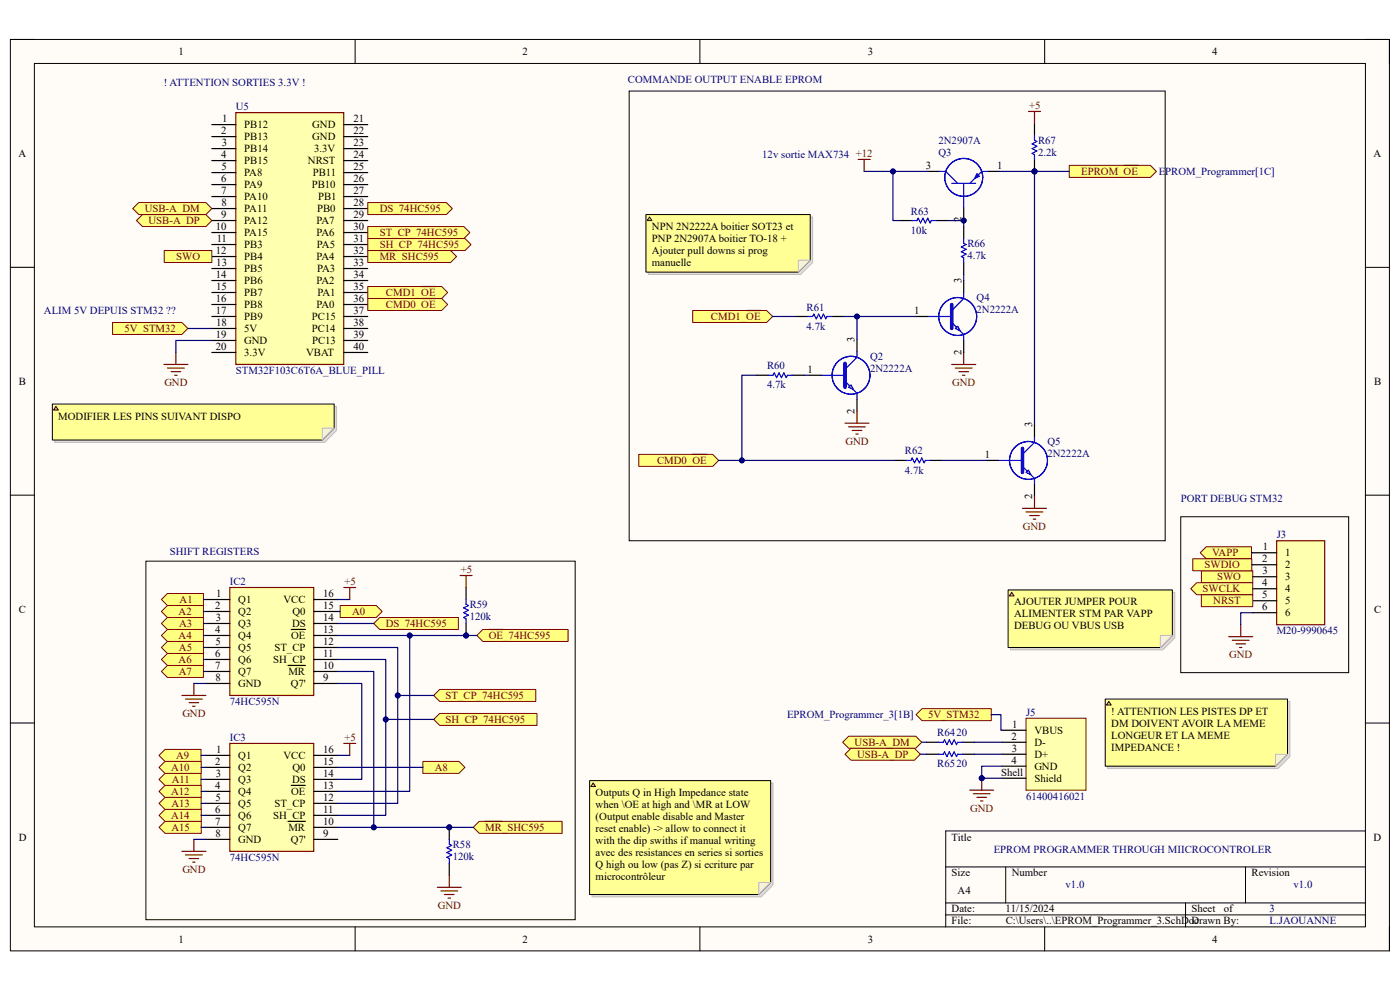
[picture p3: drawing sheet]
<svg xmlns="http://www.w3.org/2000/svg" width="297mm" height="210mm" viewBox="0 0 297 210" stroke-linecap="round" stroke-linejoin="round" font-family="sans-serif">
<path d="M2.2 8.4h292.6v193.3h-292.6z" fill-rule="evenodd" fill="#fffcf8"/>
<path d="M2.2 8.4h292.6v193.3h-292.6z" fill="none" stroke="#000" stroke-width=".21"/>
<path d="M7.3 13.5h282.4v183.1h-282.4z" fill-rule="evenodd" fill="#fffcf8"/>
<g fill="none" stroke="#000" stroke-width=".21">
<path d="M2.2 8.4h5.1M7.3 13.5h282.4v183.1h-282.4zM75.3 8.4v5.1M148.5 8.4v5.1M221.6 8.4v5.1M289.7 8.4h5.1v5.1M2.2 56.7h5.1M289.7 56.7h5.1M2.2 105h5.1M289.7 105.1h5.1M2.2 153.4h5.1M289.7 153.4h5.1"/>
<path d="M289.7 176.3h-89.1v20.3M75.3 196.6v5.1M148.5 196.6v5.1M200.6 183.9h89.1M200.6 191.5h89.1M200.6 194.1h89.1M213.4 183.9v7.6M221.6 196.6v5.1M251.5 191.5v5.1M264.2 183.9v7.6M294.8 196.6v5.1"/>
</g>
<path d="M50 23.9h22.9v53.4h-22.9z" fill-rule="evenodd" fill="#ffffb0"/>
<path d="M50 23.9h22.9v53.4h-22.9zM34.8 77.3h5.1M35.5 78.1h3.6M36.3 78.8h2M37.1 79.6h.5M37.3 74.8v2.5" fill="none" stroke="#800000" stroke-width=".25"/>
<g fill="none" stroke="#000" stroke-width=".25">
<path d="M44.9 26.4h5.1M44.9 29h5.1M44.9 31.5h5.1M44.9 34.1h5.1M44.9 36.6h5.1M44.9 39.2h5.1M72.9 26.4h5.1M72.9 29h5.1M72.9 31.5h5.1M72.9 34.1h5.1M72.9 36.6h5.1M72.9 39.2h5.1"/>
<path d="M44.9 41.7h5.1M44.9 44.2h5.1M44.9 46.8h5.1M44.9 49.3h5.1M44.9 51.9h5.1M44.9 54.4h5.1M44.9 57h5.1M44.9 59.5h5.1M72.9 41.7h5.1M72.9 44.2h5.1M72.9 46.8h5.1M72.9 49.3h5.1"/>
<path d="M72.9 51.9h5.1M72.9 54.4h5.1M72.9 57h5.1M72.9 59.5h5.1M44.9 62.1h5.1M44.9 64.6h5.1M44.9 67.1h5.1M44.9 69.7h5.1M44.9 72.2h5.1M44.9 74.8h5.1M72.9 62.1h5.1M72.9 64.6h5.1"/>
<path d="M72.9 67.1h5.1M72.9 69.7h5.1M72.9 72.2h5.1M72.9 74.8h5.1"/>
</g>
<path d="M254.6 117.3l1.3-1.3h9.6v2.5h-9.6z" fill-rule="evenodd" fill="#ffff80"/>
<path d="M254.6 117.3l1.3-1.3h9.6v2.5h-9.6z" fill="none" stroke="#800000" stroke-width=".21"/>
<path d="M254.9 121.1h10.9v2.5h-10.9z" fill-rule="evenodd" fill="#ffff80"/>
<path d="M254.9 121.1h10.9v2.5h-10.9z" fill="none" stroke="#800000" stroke-width=".21"/>
<path d="M253.9 123.6h11.9v2.6h-11.9l-1.3-1.3z" fill-rule="evenodd" fill="#ffff80"/>
<path d="M253.9 123.6h11.9v2.6h-11.9l-1.3-1.3z" fill="none" stroke="#800000" stroke-width=".21"/>
<path d="M260.7 135.1h5.1M261.4 135.8h3.6M262.2 136.6h2M263 137.4h.5M263.2 132.5v2.6" fill="none" stroke="#800000" stroke-width=".25"/>
<path d="M270.8 114.7h10.2v17.8h-10.2z" fill-rule="evenodd" fill="#ffffb0"/>
<path d="M270.8 114.7h10.2v17.8h-10.2z" fill="none" stroke="#800000" stroke-width=".25"/>
<path d="M265.8 117.3h5M265.8 119.8h5M265.8 122.3h5M265.8 124.9h5M265.8 127.4h5M265.8 130h5" fill="none" stroke="#000" stroke-width=".25"/>
<path d="M253 118.5h12.6v2.6h-12.6z" fill-rule="evenodd" fill="#ffff80"/>
<path d="M253 118.5h12.6v2.6h-12.6z" fill="none" stroke="#800000" stroke-width=".21"/>
<path d="M34.8 53.1h10.1v2.6h-10.1z" fill-rule="evenodd" fill="#ffff80"/>
<path d="M34.8 53.1h10.1v2.6h-10.1z" fill="none" stroke="#800000" stroke-width=".21"/>
<path d="M250.5 109.6h35.6v33.1h-35.6z" fill="none" stroke="#000" stroke-width=".21"/>
<path d="M48.8 124.6h17.8v22.9h-17.8z" fill-rule="evenodd" fill="#ffffb0"/>
<path d="M48.8 124.6h17.8v22.9h-17.8z" fill="none" stroke="#800000" stroke-width=".25"/>
<g fill="none" stroke="#000" stroke-width=".25">
<path d="M43.7 127.2h5.1M43.7 129.7h5.1M43.7 132.3h5.1M43.7 134.8h5.1M43.7 137.4h5.1M43.7 139.9h5.1M61.8 133.5h3M66.6 127.2h5.1M66.6 129.7h5.1M66.6 132.3h5.1M66.6 134.8h5.1M66.6 137.4h5.1"/>
<path d="M66.6 139.9h5.1M43.7 142.4h5.1M43.7 145h5.1M61.2 141.2h3.6M66.6 142.4h5.1M66.6 145h5.1"/>
</g>
<path d="M48.8 157.7h17.8v22.9h-17.8z" fill-rule="evenodd" fill="#ffffb0"/>
<path d="M48.8 157.7h17.8v22.9h-17.8z" fill="none" stroke="#800000" stroke-width=".25"/>
<g fill="none" stroke="#000" stroke-width=".25">
<path d="M43.7 160.2h5.1M43.7 162.8h5.1M43.7 165.3h5.1M43.7 167.9h5.1M43.7 170.4h5.1M43.7 173h5.1M43.7 175.5h5.1M43.7 178.1h5.1M61.2 174.2h3.6M61.8 166.6h3M66.6 160.2h5.1M66.6 162.8h5.1"/>
<path d="M66.6 165.3h5.1M66.6 167.9h5.1M66.6 170.4h5.1M66.6 173h5.1M66.6 175.5h5.1M66.6 178.1h5.1"/>
</g>
<path d="M254.9 126.2h10.9v2.5h-10.9z" fill-rule="evenodd" fill="#ffff80"/>
<path d="M254.9 126.2h10.9v2.5h-10.9z" fill="none" stroke="#800000" stroke-width=".21"/>
<g fill="none" stroke="#800000" stroke-width=".25">
<path d="M72.9 124.6h2.6M74.2 124.6v2.6M38.6 147.5h5.1M39.3 148.3h3.6M40.1 149.1h2M40.9 149.8h.5M41.1 145v2.5M72.9 157.7h2.6M74.2 157.7v2.5M41.1 178.1v2.5M38.6 180.6h5.1M39.3 181.4h3.6"/>
<path d="M40.1 182.1h2M40.9 182.9h.5"/>
</g>
<path d="M79.3 132.3l1.3-1.3h16.6v2.5h-16.6z" fill-rule="evenodd" fill="#ffff80"/>
<path d="M79.3 132.3l1.3-1.3h16.6v2.5h-16.6z" fill="none" stroke="#800000" stroke-width=".21"/>
<path d="M93.3 146.3h20.4v2.5h-20.4l-1.3-1.3z" fill-rule="evenodd" fill="#ffff80"/>
<path d="M93.3 146.3h20.4v2.5h-20.4l-1.3-1.3z" fill="none" stroke="#800000" stroke-width=".21"/>
<path d="M92 152.6l1.3-1.3h20.6v2.6h-20.6z" fill-rule="evenodd" fill="#ffff80"/>
<path d="M92 152.6l1.3-1.3h20.6v2.6h-20.6z" fill="none" stroke="#800000" stroke-width=".21"/>
<path d="M100.4 175.5l1.3-1.3h17.6v2.6h-17.6z" fill-rule="evenodd" fill="#ffff80"/>
<path d="M100.4 175.5l1.3-1.3h17.6v2.6h-17.6z" fill="none" stroke="#800000" stroke-width=".21"/>
<path d="M102.9 174.2h3.6" fill="none" stroke="#800000" stroke-width=".25"/>
<path d="M78 43h16.7l1.3 1.2-1.3 1.3h-16.7z" fill-rule="evenodd" fill="#ffff80"/>
<path d="M78 43h16.7l1.3 1.2-1.3 1.3h-16.7z" fill="none" stroke="#800000" stroke-width=".21"/>
<path d="M78 48.1h20.4l1.3 1.2-1.3 1.3h-20.4z" fill-rule="evenodd" fill="#ffff80"/>
<path d="M78 48.1h20.4l1.3 1.2-1.3 1.3h-20.4z" fill="none" stroke="#800000" stroke-width=".21"/>
<path d="M78 50.6h20.7l1.2 1.3-1.2 1.2h-20.7z" fill-rule="evenodd" fill="#ffff80"/>
<path d="M78 50.6h20.7l1.2 1.3-1.2 1.2h-20.7z" fill="none" stroke="#800000" stroke-width=".21"/>
<path d="M78 53.1h17.6l1.3 1.3-1.3 1.3h-17.6z" fill-rule="evenodd" fill="#ffff80"/>
<path d="M78 53.1h17.6l1.3 1.3-1.3 1.3h-17.6z" fill="none" stroke="#800000" stroke-width=".21"/>
<path d="M80.6 53.1h3.5" fill="none" stroke="#800000" stroke-width=".25"/>
<path d="M217.7 152.4h12.7v15.2h-12.7z" fill-rule="evenodd" fill="#ffffb0"/>
<path d="M217.7 152.4h12.7v15.2h-12.7z" fill="none" stroke="#800000" stroke-width=".21"/>
<path d="M196.6 157.5h2.5M196.6 160h2.5M204.2 157.5h2.5M204.2 160h2.5M212.6 154.9h5.1M212.6 157.5h5.1M212.6 160h5.1M212.6 162.5h5.1M212.6 165.1h5.1" fill="none" stroke="#000" stroke-width=".25"/>
<path d="M199.1 157.5h1l.3-.6 .5 1.1 .5-1.1 .5 1.1 .5-1.1 .5 1.1 .3-.5h1M199.1 160h1l.3-.5 .5 1 .5-1 .5 1 .5-1 .5 1 .3-.5h1" fill="none" stroke="#00f" stroke-width=".25"/>
<path d="M205.7 167.6h5.1M206.5 168.4h3.5M207.3 169.2h2M208 169.9h.5M208.3 165.1v2.5" fill="none" stroke="#800000" stroke-width=".25"/>
<circle cx="208.3" cy="165.1" r=".51" fill="#000080"/>
<circle cx="208.3" cy="165.1" r=".51" fill="none" stroke="#000080" stroke-width=".21"/>
<path d="M194.3 151.6l1.3-1.3h14.7v2.6h-14.7z" fill-rule="evenodd" fill="#ffff80"/>
<path d="M194.3 151.6l1.3-1.3h14.7v2.6h-14.7z" fill="none" stroke="#800000" stroke-width=".21"/>
<path d="M179.3 160l1.2-1.3h13.5l1.3 1.3-1.3 1.3h-13.5z" fill-rule="evenodd" fill="#ffff80"/>
<path d="M179.3 160l1.2-1.3h13.5l1.3 1.3-1.3 1.3h-13.5z" fill="none" stroke="#800000" stroke-width=".21"/>
<path d="M178.8 157.5l1.2-1.3h14.3l1.2 1.3-1.2 1.2h-14.3z" fill-rule="evenodd" fill="#ffff80"/>
<path d="M178.8 157.5l1.2-1.3h14.3l1.2 1.3-1.2 1.2h-14.3z" fill="none" stroke="#800000" stroke-width=".21"/>
<path d="M30.2 45.5h13.5l1.2 1.3-1.2 1.3h-13.5l-1.2-1.3z" fill-rule="evenodd" fill="#ffff80"/>
<path d="M30.2 45.5h13.5l1.2 1.3-1.2 1.3h-13.5l-1.2-1.3z" fill="none" stroke="#800000" stroke-width=".21"/>
<path d="M29.4 43h14.3l1.2 1.2-1.2 1.3h-14.3l-1.2-1.3z" fill-rule="evenodd" fill="#ffff80"/>
<path d="M29.4 43h14.3l1.2 1.2-1.2 1.3h-14.3l-1.2-1.3z" fill="none" stroke="#800000" stroke-width=".21"/>
<path d="M23.9 68.4h14.7l1.3 1.3-1.3 1.3h-14.7z" fill-rule="evenodd" fill="#ffff80"/>
<path d="M23.9 68.4h14.7l1.3 1.3-1.3 1.3h-14.7z" fill="none" stroke="#800000" stroke-width=".21"/>
<circle cx="98.9" cy="134.8" r=".51" fill="#000080"/>
<circle cx="98.9" cy="134.8" r=".51" fill="none" stroke="#000080" stroke-width=".21"/>
<path d="M98.9 132.3v2.5" fill="none" stroke="#000" stroke-width=".25"/>
<circle cx="98.9" cy="134.8" r=".51" fill="#000080"/>
<circle cx="98.9" cy="134.8" r=".51" fill="none" stroke="#000080" stroke-width=".21"/>
<path d="M98.9 124.6v2.6" fill="none" stroke="#000" stroke-width=".25"/>
<path d="M98.9 127.2v1l.5 .2-1 .6 1 .5-1 .5 1 .5-1 .5 .5 .2v1.1" fill="none" stroke="#00f" stroke-width=".25"/>
<path d="M97.6 122.1h2.5M98.9 122.1v2.5" fill="none" stroke="#800000" stroke-width=".25"/>
<path d="M102.4 133.5h18.1v2.6h-18.1l-1.2-1.3z" fill-rule="evenodd" fill="#ffff80"/>
<path d="M102.4 133.5h18.1v2.6h-18.1l-1.2-1.3z" fill="none" stroke="#800000" stroke-width=".21"/>
<path d="M103.7 133.5h3.1" fill="none" stroke="#800000" stroke-width=".25"/>
<circle cx="95.3" cy="175.5" r=".51" fill="#000080"/>
<circle cx="95.3" cy="175.5" r=".51" fill="none" stroke="#000080" stroke-width=".21"/>
<path d="M95.3 175.5v2.6M95.3 183.1v2.6" fill="none" stroke="#000" stroke-width=".25"/>
<circle cx="95.3" cy="175.5" r=".51" fill="#000080"/>
<circle cx="95.3" cy="175.5" r=".51" fill="none" stroke="#000080" stroke-width=".21"/>
<path d="M95.3 178.1v1l.5 .2-1 .5 1 .6-1 .5 1 .5-1 .5 .5 .2v1" fill="none" stroke="#00f" stroke-width=".25"/>
<path d="M92.8 188.2h5.1M93.5 189h3.6M94.3 189.8h2M95.1 190.5h.5M95.3 185.7v2.5" fill="none" stroke="#800000" stroke-width=".25"/>
<path d="M34.2 142.4l1.3-1.2h7.7v2.5h-7.7z" fill-rule="evenodd" fill="#ffff80"/>
<path d="M34.2 142.4l1.3-1.2h7.7v2.5h-7.7z" fill="none" stroke="#800000" stroke-width=".21"/>
<path d="M34.2 139.9l1.3-1.3h7.7v2.6h-7.7z" fill-rule="evenodd" fill="#ffff80"/>
<path d="M34.2 139.9l1.3-1.3h7.7v2.6h-7.7z" fill="none" stroke="#800000" stroke-width=".21"/>
<path d="M35.5 136.1h7.7v2.5h-7.7l-1.3-1.2z" fill-rule="evenodd" fill="#ffff80"/>
<path d="M35.5 136.1h7.7v2.5h-7.7l-1.3-1.2z" fill="none" stroke="#800000" stroke-width=".21"/>
<path d="M35.5 133.5h7.7v2.6h-7.7l-1.3-1.3z" fill-rule="evenodd" fill="#ffff80"/>
<path d="M35.5 133.5h7.7v2.6h-7.7l-1.3-1.3z" fill="none" stroke="#800000" stroke-width=".21"/>
<path d="M33.7 175.5l1.3-1.3h7.7v2.6h-7.7z" fill-rule="evenodd" fill="#ffff80"/>
<path d="M33.7 175.5l1.3-1.3h7.7v2.6h-7.7z" fill="none" stroke="#800000" stroke-width=".21"/>
<path d="M33.7 173l1.3-1.3h7.7v2.5h-7.7z" fill-rule="evenodd" fill="#ffff80"/>
<path d="M33.7 173l1.3-1.3h7.7v2.5h-7.7z" fill="none" stroke="#800000" stroke-width=".21"/>
<path d="M33.7 170.4l1.3-1.2h7.7v2.5h-7.7z" fill-rule="evenodd" fill="#ffff80"/>
<path d="M33.7 170.4l1.3-1.2h7.7v2.5h-7.7z" fill="none" stroke="#800000" stroke-width=".21"/>
<path d="M35 166.6h7.7v2.6h-7.7l-1.3-1.3z" fill-rule="evenodd" fill="#ffff80"/>
<path d="M35 166.6h7.7v2.6h-7.7l-1.3-1.3z" fill="none" stroke="#800000" stroke-width=".21"/>
<path d="M35 164.1h7.7v2.5h-7.7l-1.3-1.3z" fill-rule="evenodd" fill="#ffff80"/>
<path d="M35 164.1h7.7v2.5h-7.7l-1.3-1.3z" fill="none" stroke="#800000" stroke-width=".21"/>
<path d="M35 161.5h7.7v2.6h-7.7l-1.3-1.3z" fill-rule="evenodd" fill="#ffff80"/>
<path d="M35 161.5h7.7v2.6h-7.7l-1.3-1.3z" fill="none" stroke="#800000" stroke-width=".21"/>
<path d="M33.7 160.2l1.3-1.2h7.7v2.5h-7.7z" fill-rule="evenodd" fill="#ffff80"/>
<path d="M33.7 160.2l1.3-1.2h7.7v2.5h-7.7z" fill="none" stroke="#800000" stroke-width=".21"/>
<path d="M34.2 132.3l1.3-1.3h7.7v2.5h-7.7z" fill-rule="evenodd" fill="#ffff80"/>
<path d="M34.2 132.3l1.3-1.3h7.7v2.5h-7.7z" fill="none" stroke="#800000" stroke-width=".21"/>
<path d="M34.2 129.7l1.3-1.3h7.7v2.6h-7.7z" fill-rule="evenodd" fill="#ffff80"/>
<path d="M34.2 129.7l1.3-1.3h7.7v2.6h-7.7z" fill="none" stroke="#800000" stroke-width=".21"/>
<path d="M35.5 125.9h7.7v2.5h-7.7l-1.3-1.2z" fill-rule="evenodd" fill="#ffff80"/>
<path d="M35.5 125.9h7.7v2.5h-7.7l-1.3-1.2z" fill="none" stroke="#800000" stroke-width=".21"/>
<path d="M72.2 128.4h7.6l1.3 1.3-1.3 1.3h-7.6z" fill-rule="evenodd" fill="#ffff80"/>
<path d="M72.2 128.4h7.6l1.3 1.3-1.3 1.3h-7.6z" fill="none" stroke="#800000" stroke-width=".21"/>
<path d="M89.7 161.5h7.7l1.2 1.3-1.2 1.3h-7.7z" fill-rule="evenodd" fill="#ffff80"/>
<path d="M89.7 161.5h7.7l1.2 1.3-1.2 1.3h-7.7z" fill="none" stroke="#800000" stroke-width=".21"/>
<g fill="none" stroke="#00f" stroke-width=".25">
<path d="M181.8 74.5v1.3l-2.5 2.5M179.3 80.9l2.5 2.5v1.3"/>
<circle cx="180.5" cy="79.6" r="4"/>
</g>
<path d="M179.3 77.1v5" fill="none" stroke="#00f" stroke-width=".76"/>
<path d="M180.5 81.6l.5 1.1-1-.6z" fill="#c0c0c0"/>
<path d="M174.2 79.6h5.1M180.5 81.6l.5 1.1-1-.6zM192.2 97.7h1.1l.2-.5 .5 1 .5-1 .5 1 .5-1 .6 1 .2-.5h1" fill="none" stroke="#00f" stroke-width=".25"/>
<path d="M171.6 79.6h2.6M181.8 72v2.5M181.8 84.7v2.5M189.7 97.7h2.5M197.3 97.7h2.6" fill="none" stroke="#000" stroke-width=".25"/>
<path d="M135.5 96.4h15.7l1.3 1.3-1.3 1.2h-15.7z" fill-rule="evenodd" fill="#ffff80"/>
<path d="M135.5 96.4h15.7l1.3 1.3-1.3 1.2h-15.7z" fill="none" stroke="#800000" stroke-width=".21"/>
<path d="M146.9 96.4h3M179.3 89.8h5.1M180 90.6h3.6M180.8 91.3h2M181.6 92.1h.5M181.8 87.2v2.6" fill="none" stroke="#800000" stroke-width=".25"/>
<path d="M160.4 79.6h2.6M168.1 79.6h2.5" fill="none" stroke="#000" stroke-width=".25"/>
<g fill="none" stroke="#00f" stroke-width=".25">
<path d="M163 79.6h1l.3-.5 .5 1 .5-1 .5 1 .5-1 .5 1 .3-.5h1M216.9 98.9l2.6 2.6v1.3M219.5 92.6v1.3l-2.6 2.5"/>
<circle cx="218.2" cy="97.7" r="4"/>
</g>
<path d="M216.9 95.1v5.1" fill="none" stroke="#00f" stroke-width=".76"/>
<path d="M217.7 100.2l.5-.5 .5 1z" fill="#c0c0c0"/>
<path d="M171.4 67.1h1l.3-.5 .5 1 .5-1 .5 1 .5-1 .5 1 .3-.5h1M211.8 97.7h5.1M217.7 100.2l.5-.5 .5 1z" fill="none" stroke="#00f" stroke-width=".25"/>
<path d="M168.8 67.1h2.6M176.5 67.1h2.5M209.3 97.7h2.5M219.5 90v2.6M219.5 102.8v2.5" fill="none" stroke="#000" stroke-width=".25"/>
<path d="M216.9 107.8h5.1M217.7 108.6h3.5M218.5 109.4h2M219.2 110.1h.5M219.5 105.3v2.5" fill="none" stroke="#800000" stroke-width=".25"/>
<path d="M147 65.9h15.6l1.3 1.2-1.3 1.3h-15.6z" fill-rule="evenodd" fill="#ffff80"/>
<path d="M147 65.9h15.6l1.3 1.2-1.3 1.3h-15.6z" fill="none" stroke="#800000" stroke-width=".21"/>
<path d="M158.4 65.9h3M201.9 77.3h5.1M202.7 78.1h3.5M203.4 78.8h2.1M204.2 79.6h.5M204.4 74.8v2.5" fill="none" stroke="#800000" stroke-width=".25"/>
<path d="M196.8 36.4h2.6M209.5 36.4h2.6M204.4 44v2.5M204.4 48.1v2.5M204.4 55.7v2.5" fill="none" stroke="#000" stroke-width=".25"/>
<g fill="none" stroke="#00f" stroke-width=".25">
<path d="M199.4 36.4h1.2l2.6 2.5M201.9 38.9h5.1M204.4 38.9v5.1M207.3 36.9l.5 .5-1.1 .5zM209.5 36.4h-1.2l-2.6 2.5M204.4 50.6v1l.6 .3-1.1 .5 1.1 .5-1.1 .5 1.1 .5-1.1 .5 .5 .3v1M201.9 68.4l2.5 2.6v1.2M204.4 62.1v1.2l-2.5 2.6"/>
<circle cx="204.5" cy="37.6" r="4"/>
<circle cx="203.2" cy="67.1" r="4"/>
</g>
<path d="M201.9 64.6v5.1" fill="none" stroke="#00f" stroke-width=".76"/>
<path d="M202.7 69.7l.5-.5 .5 1z" fill="#c0c0c0"/>
<path d="M193.5 46.8h1l.3-.5 .5 1 .5-1 .5 1 .5-1 .5 1 .3-.5h1M196.8 67.1h5.1M202.7 69.7l.5-.5 .5 1z" fill="none" stroke="#00f" stroke-width=".25"/>
<path d="M191 46.8h2.5M198.6 46.8h2.5M204.4 59.5v2.6M194.3 67.1h2.5M204.4 72.2v2.6" fill="none" stroke="#000" stroke-width=".25"/>
<circle cx="219.5" cy="36.4" r=".51" fill="#000080"/>
<circle cx="219.5" cy="36.4" r=".51" fill="none" stroke="#000080" stroke-width=".21"/>
<path d="M219.5 26.2v2.5M219.5 33.8v2.6" fill="none" stroke="#000" stroke-width=".25"/>
<circle cx="219.5" cy="36.4" r=".51" fill="#000080"/>
<circle cx="219.5" cy="36.4" r=".51" fill="none" stroke="#000080" stroke-width=".21"/>
<path d="M219.5 28.7v1l.5 .3-1 .5 1 .5-1 .5 1 .5-1 .5 .5 .3v1" fill="none" stroke="#00f" stroke-width=".25"/>
<path d="M226.8 35.1h17.3l1.2 1.3-1.2 1.2h-17.3z" fill-rule="evenodd" fill="#ffff80"/>
<path d="M226.8 35.1h17.3l1.2 1.3-1.2 1.2h-17.3z" fill="none" stroke="#800000" stroke-width=".21"/>
<path d="M182.1 33.8h2.5M183.3 33.8v2.6M218.2 23.6h2.5M219.5 23.6v2.6M238.4 35.1h3.1" fill="none" stroke="#800000" stroke-width=".25"/>
<path d="M133.5 19.3h113.7v95.4h-113.7z" fill="none" stroke="#000" stroke-width=".21"/>
<path d="M78 60.8h15.7l1.3 1.3-1.3 1.2h-15.7z" fill-rule="evenodd" fill="#ffff80"/>
<path d="M78 60.8h15.7l1.3 1.3-1.3 1.2h-15.7z" fill="none" stroke="#800000" stroke-width=".21"/>
<path d="M89.4 60.8h3" fill="none" stroke="#800000" stroke-width=".25"/>
<path d="M78 63.3h15.7l1.3 1.3-1.3 1.3h-15.7z" fill-rule="evenodd" fill="#ffff80"/>
<path d="M78 63.3h15.7l1.3 1.3-1.3 1.3h-15.7z" fill="none" stroke="#800000" stroke-width=".21"/>
<path d="M89.4 63.3h3" fill="none" stroke="#800000" stroke-width=".25"/>
<path d="M31 119h91v76.1h-91z" fill="none" stroke="#000" stroke-width=".21"/>
<path d="M39.9 69.7h5M44.9 72.2h-7.6v2.6M265.6 119.8h.2M71.7 127.2h2.5M265.8 130h-2.6v2.5M41.1 145h2.6M71.7 145h5v20.3h-5M71.7 142.4h7.6v33.1h-7.6M41.1 178.1h2.6M71.7 160.2h2.5" fill="none" stroke="#000080" stroke-width=".25"/>
<circle cx="79.3" cy="175.5" r=".51" fill="#000080"/>
<circle cx="79.3" cy="175.5" r=".51" fill="none" stroke="#000080" stroke-width=".21"/>
<path d="M71.7 139.9h10.1v33.1h-10.1" fill="none" stroke="#000080" stroke-width=".25"/>
<circle cx="81.8" cy="152.6" r=".51" fill="#000080"/>
<circle cx="81.8" cy="152.6" r=".51" fill="none" stroke="#000080" stroke-width=".21"/>
<path d="M71.7 137.4h12.7v33h-12.7" fill="none" stroke="#000080" stroke-width=".25"/>
<circle cx="84.4" cy="147.5" r=".51" fill="#000080"/>
<circle cx="84.4" cy="147.5" r=".51" fill="none" stroke="#000080" stroke-width=".21"/>
<path d="M84.4 147.5h7.6" fill="none" stroke="#000080" stroke-width=".25"/>
<circle cx="84.4" cy="147.5" r=".51" fill="#000080"/>
<circle cx="84.4" cy="147.5" r=".51" fill="none" stroke="#000080" stroke-width=".21"/>
<path d="M81.8 152.6h10.2" fill="none" stroke="#000080" stroke-width=".25"/>
<circle cx="81.8" cy="152.6" r=".51" fill="#000080"/>
<circle cx="81.8" cy="152.6" r=".51" fill="none" stroke="#000080" stroke-width=".21"/>
<path d="M71.7 132.3h7.6M208.3 165.1h4.3" fill="none" stroke="#000080" stroke-width=".25"/>
<circle cx="208.3" cy="165.1" r=".51" fill="#000080"/>
<circle cx="208.3" cy="165.1" r=".51" fill="none" stroke="#000080" stroke-width=".21"/>
<path d="M212.6 162.5h-4.3v2.6" fill="none" stroke="#000080" stroke-width=".25"/>
<circle cx="208.3" cy="165.1" r=".51" fill="#000080"/>
<circle cx="208.3" cy="165.1" r=".51" fill="none" stroke="#000080" stroke-width=".21"/>
<path d="M86.9 134.8h14.3M195.3 160h1.3M195.5 157.5h1.1M206.7 157.5h5.9M206.7 160h5.9M210.3 151.6h2v3.3h.3" fill="none" stroke="#000080" stroke-width=".25"/>
<circle cx="86.9" cy="134.8" r=".51" fill="#000080"/>
<circle cx="86.9" cy="134.8" r=".51" fill="none" stroke="#000080" stroke-width=".21"/>
<circle cx="98.9" cy="134.8" r=".51" fill="#000080"/>
<circle cx="98.9" cy="134.8" r=".51" fill="none" stroke="#000080" stroke-width=".21"/>
<path d="M71.7 134.8h15.2v33.1h-15.2" fill="none" stroke="#000080" stroke-width=".25"/>
<circle cx="86.9" cy="134.8" r=".51" fill="#000080"/>
<circle cx="86.9" cy="134.8" r=".51" fill="none" stroke="#000080" stroke-width=".21"/>
<path d="M79.3 175.5h21.1" fill="none" stroke="#000080" stroke-width=".25"/>
<circle cx="79.3" cy="175.5" r=".51" fill="#000080"/>
<circle cx="79.3" cy="175.5" r=".51" fill="none" stroke="#000080" stroke-width=".21"/>
<circle cx="95.3" cy="175.5" r=".51" fill="#000080"/>
<circle cx="95.3" cy="175.5" r=".51" fill="none" stroke="#000080" stroke-width=".21"/>
<g fill="none" stroke="#000080" stroke-width=".25">
<path d="M163.9 67.1h4.9M170.6 79.6h1M152.5 97.7h37.2M199.9 97.7h9.4M43.2 139.9h.5M43.2 137.4h.5M43.2 134.8h.5M43.2 132.3h.5M43.2 129.7h.5M43.2 127.2h.5M71.7 129.7h.5M43.2 142.4h.5"/>
<path d="M42.7 175.5h1M42.7 173h1M42.7 170.4h1M42.7 167.9h1M42.7 165.3h1M42.7 162.8h1M42.7 160.2h1M71.7 162.8h18"/>
</g>
<circle cx="157.4" cy="97.7" r=".51" fill="#000080"/>
<circle cx="157.4" cy="97.7" r=".51" fill="none" stroke="#000080" stroke-width=".21"/>
<path d="M160.4 79.6h-3v18.1" fill="none" stroke="#000080" stroke-width=".25"/>
<circle cx="157.4" cy="97.7" r=".51" fill="#000080"/>
<circle cx="157.4" cy="97.7" r=".51" fill="none" stroke="#000080" stroke-width=".21"/>
<path d="M179 67.1h15.3" fill="none" stroke="#000080" stroke-width=".25"/>
<circle cx="181.8" cy="67.1" r=".51" fill="#000080"/>
<circle cx="181.8" cy="67.1" r=".51" fill="none" stroke="#000080" stroke-width=".21"/>
<path d="M181.8 67.1v4.9" fill="none" stroke="#000080" stroke-width=".25"/>
<circle cx="181.8" cy="67.1" r=".51" fill="#000080"/>
<circle cx="181.8" cy="67.1" r=".51" fill="none" stroke="#000080" stroke-width=".21"/>
<path d="M201.1 46.8h3.3v1.3M204.4 58.2v1.3" fill="none" stroke="#000080" stroke-width=".25"/>
<circle cx="204.5" cy="46.8" r=".51" fill="#000080"/>
<circle cx="204.5" cy="46.8" r=".51" fill="none" stroke="#000080" stroke-width=".21"/>
<path d="M204.4 46.5v.3" fill="none" stroke="#000080" stroke-width=".25"/>
<circle cx="204.5" cy="46.8" r=".51" fill="#000080"/>
<circle cx="204.5" cy="46.8" r=".51" fill="none" stroke="#000080" stroke-width=".21"/>
<path d="M183.3 36.4h13.5" fill="none" stroke="#000080" stroke-width=".25"/>
<circle cx="189.4" cy="36.4" r=".51" fill="#000080"/>
<circle cx="189.4" cy="36.4" r=".51" fill="none" stroke="#000080" stroke-width=".21"/>
<path d="M189.4 36.4v10.4h1.6" fill="none" stroke="#000080" stroke-width=".25"/>
<circle cx="189.4" cy="36.4" r=".51" fill="#000080"/>
<circle cx="189.4" cy="36.4" r=".51" fill="none" stroke="#000080" stroke-width=".21"/>
<path d="M212.1 36.4h14.7" fill="none" stroke="#000080" stroke-width=".25"/>
<circle cx="219.5" cy="36.4" r=".51" fill="#000080"/>
<circle cx="219.5" cy="36.4" r=".51" fill="none" stroke="#000080" stroke-width=".21"/>
<path d="M219.5 36.4v53.6" fill="none" stroke="#000080" stroke-width=".25"/>
<circle cx="219.5" cy="36.4" r=".51" fill="#000080"/>
<circle cx="219.5" cy="36.4" r=".51" fill="none" stroke="#000080" stroke-width=".21"/>
<path d="M265.5 117.3h.3" fill="none" stroke="#000080" stroke-width=".25"/>
<path d="M125.6 166.1h38.4v21.6l-2.5 2.6h-35.9z" fill-rule="evenodd" fill="#e0ddd7"/>
<path d="M125.6 166.1h38.4v21.6l-2.5 2.6h-35.9z" fill="none" stroke="#bfbdba" stroke-width=".21"/>
<path d="M125.1 165.6h38.4v21.6l-2.5 2.6h-35.9z" fill-rule="evenodd" fill="#ffff96"/>
<path d="M125.1 165.6h38.4v21.6l-2.5 2.6h-35.9z" fill="none" stroke="#000" stroke-width=".21"/>
<path d="M161 187.2h2.5l-2.5 2.6z" fill="#f2f0d8"/>
<path d="M161 187.2h2.5l-2.5 2.6z" fill="none" stroke="#bfbdba" stroke-width=".21"/>
<path d="M125.8 166.1l.5 .8h-1z" fill="#ffcc78"/>
<path d="M125.8 166.1l.5 .8h-1z" fill="none" stroke="#300" stroke-width=".21"/>
<path d="M235 148.8h38.7v11.7l-2.6 2.5h-36.1z" fill-rule="evenodd" fill="#e0ddd7"/>
<path d="M235 148.8h38.7v11.7l-2.6 2.5h-36.1z" fill="none" stroke="#bfbdba" stroke-width=".21"/>
<path d="M234.5 148.3h38.6v11.7l-2.5 2.5h-36.1z" fill-rule="evenodd" fill="#ffff96"/>
<path d="M234.5 148.3h38.6v11.7l-2.5 2.5h-36.1z" fill="none" stroke="#000" stroke-width=".21"/>
<path d="M270.6 160h2.5l-2.5 2.5z" fill="#f2f0d8"/>
<path d="M270.6 160h2.5l-2.5 2.5z" fill="none" stroke="#bfbdba" stroke-width=".21"/>
<path d="M235.2 148.8l.5 .8h-1z" fill="#ffcc78"/>
<path d="M235.2 148.8l.5 .8h-1z" fill="none" stroke="#300" stroke-width=".21"/>
<path d="M214.4 125.7h34.8v9.6l-2.5 2.6h-32.3z" fill-rule="evenodd" fill="#e0ddd7"/>
<path d="M214.4 125.7h34.8v9.6l-2.5 2.6h-32.3z" fill="none" stroke="#bfbdba" stroke-width=".21"/>
<path d="M213.9 125.1h34.8v9.7l-2.5 2.6h-32.3z" fill-rule="evenodd" fill="#ffff96"/>
<path d="M213.9 125.1h34.8v9.7l-2.5 2.6h-32.3z" fill="none" stroke="#000" stroke-width=".21"/>
<path d="M246.2 134.8h2.5l-2.5 2.6z" fill="#f2f0d8"/>
<path d="M246.2 134.8h2.5l-2.5 2.6z" fill="none" stroke="#bfbdba" stroke-width=".21"/>
<path d="M214.6 125.7l.5 .7h-1z" fill="#ffcc78"/>
<path d="M214.6 125.7l.5 .7h-1z" fill="none" stroke="#300" stroke-width=".21"/>
<path d="M137.5 46h34.9v9.7l-2.5 2.5h-32.4z" fill-rule="evenodd" fill="#e0ddd7"/>
<path d="M137.5 46h34.9v9.7l-2.5 2.5h-32.4z" fill="none" stroke="#bfbdba" stroke-width=".21"/>
<path d="M137 45.5h34.9v9.7l-2.6 2.5h-32.3z" fill-rule="evenodd" fill="#ffff96"/>
<path d="M137 45.5h34.9v9.7l-2.6 2.5h-32.3z" fill="none" stroke="#000" stroke-width=".21"/>
<path d="M169.3 55.2h2.6l-2.6 2.5z" fill="#f2f0d8"/>
<path d="M169.3 55.2h2.6l-2.6 2.5z" fill="none" stroke="#bfbdba" stroke-width=".21"/>
<path d="M137.8 46l.5 .8h-1z" fill="#ffcc78"/>
<path d="M137.8 46l.5 .8h-1z" fill="none" stroke="#300" stroke-width=".21"/>
<path d="M11.6 86.2h59.8v5.1l-2.5 2.6h-57.3z" fill-rule="evenodd" fill="#e0ddd7"/>
<path d="M11.6 86.2h59.8v5.1l-2.5 2.6h-57.3z" fill="none" stroke="#bfbdba" stroke-width=".21"/>
<path d="M11.1 85.7h59.8v5.1l-2.6 2.5h-57.2z" fill-rule="evenodd" fill="#ffff96"/>
<path d="M11.1 85.7h59.8v5.1l-2.6 2.5h-57.2z" fill="none" stroke="#000" stroke-width=".21"/>
<path d="M68.3 90.8h2.6l-2.6 2.5z" fill="#f2f0d8"/>
<path d="M68.3 90.8h2.6l-2.6 2.5z" fill="none" stroke="#bfbdba" stroke-width=".21"/>
<path d="M11.9 86.2l.5 .8h-1z" fill="#ffcc78"/>
<path d="M11.9 86.2l.5 .8h-1z" fill="none" stroke="#300" stroke-width=".21"/>
<g font-size="2.3">
<text x="37.9" y="11.7">1</text>
<text x="110.9" y="11.7">2</text>
<text x="184.1" y="11.7">3</text>
<text x="257.1" y="11.7">4</text>
<text x="46.9" y="28.4">2</text>
<text x="47.1" y="25.9">1</text>
<text x="51.8" y="27.2">PB12</text>
<text x="51.8" y="29.7">PB13</text>
<text x="66.3" y="27.2">GND</text>
<text x="66.3" y="29.7">GND</text>
<text x="75" y="25.9">21</text>
<text x="75" y="28.4">22</text>
<text x="3.9" y="33.3">A</text>
<text x="46.9" y="33.5">4</text>
<text x="47" y="31">3</text>
<text x="51.8" y="32.3">PB14</text>
<text x="51.8" y="34.8">PB15</text>
<text x="65.3" y="34.8">NRST</text>
<text x="66.6" y="32.3">3.3V</text>
<text x="75" y="31">23</text>
<text x="75" y="33.5">24</text>
<text x="196.4" y="35.9">3</text>
<text x="211.6" y="35.9">1</text>
<text x="291.4" y="33.3">A</text>
<text x="46.9" y="38.7">6</text>
<text x="46.9" y="41.2">7</text>
<text x="47" y="36.1">5</text>
<text x="51.8" y="37.4">PA8</text>
<text x="51.8" y="39.9">PA9</text>
<text x="66.1" y="39.9">PB10</text>
<text x="66.3" y="37.4">PB11</text>
<text x="75" y="36.1">25</text>
<text x="75" y="38.7">26</text>
<text x="75" y="41.2">27</text>
<text x="46.9" y="46.3">9</text>
<text x="47" y="43.7">8</text>
<text x="51.8" y="42.5">PA10</text>
<text x="51.8" y="45">PA11</text>
<text x="51.8" y="47.5">PA12</text>
<text x="67.1" y="47.5">PA7</text>
<text x="67.3" y="45">PB0</text>
<text x="67.5" y="42.5">PB1</text>
<text x="75" y="43.7">28</text>
<text x="75" y="46.3">29</text>
<text x="204" y="47.1" transform="rotate(-90 204 47.1)">2</text>
<text x="45.8" y="48.8">10</text>
<text x="45.8" y="53.9">12</text>
<text x="46" y="51.4">11</text>
<text x="51.8" y="50.1">PA15</text>
<text x="51.8" y="52.6">PB3</text>
<text x="67.1" y="50.1">PA6</text>
<text x="67.2" y="52.6">PA5</text>
<text x="75" y="48.8">30</text>
<text x="75" y="51.4">31</text>
<text x="75" y="53.9">32</text>
<text x="138.3" y="48.8">NPN 2N2222A boitier SOT23 et</text>
<text x="138.3" y="51.4">PNP 2N2907A boitier TO-18 +</text>
<text x="138.3" y="53.9">Ajouter pull downs si prog</text>
<text x="45.8" y="59">14</text>
<text x="45.9" y="56.4">13</text>
<text x="51.8" y="55.2">PB4</text>
<text x="51.8" y="57.7">PB5</text>
<text x="67.1" y="55.2">PA4</text>
<text x="67.3" y="57.7">PA3</text>
<text x="75" y="56.4">33</text>
<text x="75" y="59">34</text>
<text x="138.3" y="56.4">manuelle</text>
<text x="45.8" y="64.1">16</text>
<text x="45.8" y="61.6">15</text>
<text x="51.8" y="60.2">PB6</text>
<text x="51.8" y="62.8">PB7</text>
<text x="51.8" y="65.4">PB8</text>
<text x="67.1" y="60.2">PA2</text>
<text x="67.1" y="65.4">PA0</text>
<text x="67.4" y="62.8">PA1</text>
<text x="75" y="61.6">35</text>
<text x="75" y="64.1">36</text>
<text x="204" y="60" transform="rotate(-90 204 60)">3</text>
<text x="45.8" y="66.6">17</text>
<text x="45.8" y="71.7">19</text>
<text x="45.8" y="69.2">18</text>
<text x="51.8" y="67.9">PB9</text>
<text x="51.8" y="70.4">5V</text>
<text x="66.1" y="70.4">PC14</text>
<text x="66.2" y="67.9">PC15</text>
<text x="75" y="66.6">37</text>
<text x="75" y="69.2">38</text>
<text x="75" y="71.7">39</text>
<text x="193.9" y="66.6">1</text>
<text x="45.8" y="74.3">20</text>
<text x="51.8" y="73">GND</text>
<text x="51.8" y="75.5">3.3V</text>
<text x="64.9" y="75.5">VBAT</text>
<text x="66.2" y="73">PC13</text>
<text x="75" y="74.3">40</text>
<text x="181.3" y="72.5" transform="rotate(-90 181.3 72.5)">3</text>
<text x="204" y="75.3" transform="rotate(-90 204 75.3)">2</text>
<text x="4" y="81.6">B</text>
<text x="171.3" y="79.1">1</text>
<text x="291.5" y="81.6">B</text>
<text x="12.4" y="89">MODIFIER LES PINS SUIVANT DISPO</text>
<text x="181.3" y="87.8" transform="rotate(-90 181.3 87.8)">2</text>
<text x="218.9" y="90.6" transform="rotate(-90 218.9 90.6)">3</text>
<text x="208.9" y="97.2">1</text>
<text x="218.9" y="105.8" transform="rotate(-90 218.9 105.8)">2</text>
<text x="267.8" y="119.3">2</text>
<text x="267.9" y="116.8">1</text>
<text x="272.6" y="118">1</text>
<text x="267.8" y="124.4">4</text>
<text x="267.8" y="121.8">3</text>
<text x="272.6" y="120.6">2</text>
<text x="272.6" y="123.1">3</text>
<text x="272.6" y="125.6">4</text>
<text x="4" y="130">C</text>
<text x="45.7" y="129.2">2</text>
<text x="45.8" y="131.7">3</text>
<text x="45.8" y="126.7">1</text>
<text x="50.5" y="127.9">Q1</text>
<text x="50.5" y="130.5">Q2</text>
<text x="60.2" y="127.9">VCC</text>
<text x="62.1" y="130.5">Q0</text>
<text x="68.6" y="126.7">16</text>
<text x="68.6" y="129.2">15</text>
<text x="68.6" y="131.7">14</text>
<text x="215.1" y="128.4">AJOUTER JUMPER POUR</text>
<text x="215.1" y="131">ALIMENTER STM PAR VAPP</text>
<text x="267.8" y="129.5">6</text>
<text x="267.8" y="126.9">5</text>
<text x="272.6" y="128.2">5</text>
<text x="272.6" y="130.7">6</text>
<text x="291.5" y="130">C</text>
<text x="45.6" y="134.3">4</text>
<text x="45.7" y="136.8">5</text>
<text x="50.5" y="133">Q3</text>
<text x="50.5" y="135.6">Q4</text>
<text x="61.8" y="135.6">OE</text>
<text x="62" y="133">DS</text>
<text x="68.6" y="134.3">13</text>
<text x="68.6" y="136.8">12</text>
<text x="215.1" y="133.5">DEBUG OU VBUS USB</text>
<text x="45.7" y="139.4">6</text>
<text x="45.7" y="141.9">7</text>
<text x="50.5" y="138.1">Q5</text>
<text x="50.5" y="140.6">Q6</text>
<text x="50.5" y="143.2">Q7</text>
<text x="58" y="140.6">SH_CP</text>
<text x="58.2" y="138.1">ST_CP</text>
<text x="61.2" y="143.2">MR</text>
<text x="68.6" y="139.4">11</text>
<text x="68.6" y="141.9">10</text>
<text x="45.7" y="144.5">8</text>
<text x="50.5" y="145.8">GND</text>
<text x="61.7" y="145.8">Q7'</text>
<text x="68.6" y="144.5">9</text>
<text x="214.8" y="154.4">1</text>
<text x="219.5" y="155.7">VBUS</text>
<text x="235.8" y="151.6">! ATTENTION LES PISTES DP ET</text>
<text x="235.8" y="154.1">DM DOIVENT AVOIR LA MEME</text>
<text x="45.8" y="159.7">1</text>
<text x="50.5" y="161">Q1</text>
<text x="60.2" y="161">VCC</text>
<text x="68.6" y="159.7">16</text>
<text x="214.6" y="156.9">2</text>
<text x="214.7" y="159.5">3</text>
<text x="219.5" y="158.2">D-</text>
<text x="219.5" y="160.7">D+</text>
<text x="235.8" y="156.7">LONGEUR ET LA MEME</text>
<text x="235.8" y="159.2">IMPEDANCE !</text>
<text x="45.6" y="167.3">4</text>
<text x="45.7" y="162.3">2</text>
<text x="45.8" y="164.8">3</text>
<text x="50.5" y="163.5">Q2</text>
<text x="50.5" y="166.1">Q3</text>
<text x="62" y="166.1">DS</text>
<text x="62.1" y="163.5">Q0</text>
<text x="68.6" y="162.3">15</text>
<text x="68.6" y="164.8">14</text>
<text x="68.6" y="167.3">13</text>
<text x="212.4" y="164.5">Shell</text>
<text x="214.6" y="162">4</text>
<text x="219.5" y="163.3">GND</text>
<text x="219.5" y="165.8">Shield</text>
<text x="45.7" y="172.5">6</text>
<text x="45.7" y="169.9">5</text>
<text x="50.5" y="168.6">Q4</text>
<text x="50.5" y="171.2">Q5</text>
<text x="50.5" y="173.7">Q6</text>
<text x="58" y="173.7">SH_CP</text>
<text x="58.2" y="171.2">ST_CP</text>
<text x="61.8" y="168.6">OE</text>
<text x="68.6" y="169.9">12</text>
<text x="68.6" y="172.5">11</text>
<text x="126.4" y="168.9">Outputs Q in High Impedance state</text>
<text x="126.4" y="171.4">when \OE at high and \MR at LOW</text>
<text x="126.4" y="174">(Output enable disable and Master</text>
<text x="4" y="178.3">D</text>
<text x="45.7" y="175">7</text>
<text x="45.7" y="177.5">8</text>
<text x="50.5" y="176.3">Q7</text>
<text x="50.5" y="178.8">GND</text>
<text x="61.2" y="176.3">MR</text>
<text x="61.7" y="178.8">Q7'</text>
<text x="68.6" y="175">10</text>
<text x="68.6" y="177.5">9</text>
<text x="126.4" y="176.5">reset enable) -&gt; allow to connect it</text>
<text x="126.4" y="179.1">with the dip swiths if manual writing</text>
<text x="201.9" y="178.3">Title</text>
<text x="291.4" y="178.3">D</text>
<text x="126.4" y="181.6">avec des resistances en series si sorties</text>
<text x="126.4" y="184.1">Q high ou low (pas Z) si ecriture par</text>
<text x="201.9" y="185.9">Size</text>
<text x="214.6" y="185.9">Number</text>
<text x="265.5" y="185.9">Revision</text>
<text x="126.4" y="186.7">microcontrôleur</text>
<text x="203.2" y="189.7">A4</text>
<text x="201.9" y="193.5">Date:</text>
<text x="201.9" y="196.1">File:</text>
<text x="213.3" y="193.5">11/15/2024</text>
<text x="213.4" y="196.1">C:\Users\..\EPROM_Programmer_3.SchDoc</text>
<text x="252.8" y="193.5">Sheet</text>
<text x="252.8" y="196.1">Drawn By:</text>
<text x="259.6" y="193.5">of</text>
<text x="37.9" y="199.9">1</text>
<text x="110.9" y="199.9">2</text>
<text x="184.1" y="199.9">3</text>
<text x="257.1" y="199.9">4</text>
</g>
<g font-size="2.3" fill="#000080">
<text x="133.2" y="17.5">COMMANDE OUTPUT ENABLE EPROM</text>
<text x="34.8" y="18.3">! ATTENTION SORTIES 3.3V !</text>
<text x="50" y="23.4">U5</text>
<text x="161.7" y="33.5">12v sortie MAX734 +12</text>
<text x="199.1" y="33.1">Q3</text>
<text x="199.1" y="30.5">2N2907A</text>
<text x="220.2" y="33">2.2k</text>
<text x="220.2" y="30.5">R67</text>
<text x="245.8" y="37.1">EPROM_Programmer[1C]</text>
<text x="193.3" y="45.5">R63</text>
<text x="193.3" y="49.6">10k</text>
<text x="205.2" y="52.4">R66</text>
<text x="205.2" y="54.9">4.7k</text>
<text x="171.1" y="65.9">R61</text>
<text x="207.2" y="63.8">Q4</text>
<text x="9.3" y="66.6">ALIM 5V DEPUIS STM32 ??</text>
<text x="171.1" y="69.9">4.7k</text>
<text x="207.2" y="66.4">2N2222A</text>
<text x="184.6" y="76.3">Q2</text>
<text x="50" y="79.3">STM32F103C6T6A_BLUE_PILL</text>
<text x="162.7" y="82.4">4.7k</text>
<text x="162.7" y="78.3">R60</text>
<text x="184.6" y="78.8">2N2222A</text>
<text x="222.2" y="94.4">Q5</text>
<text x="192" y="100.5">4.7k</text>
<text x="192" y="96.4">R62</text>
<text x="222.2" y="96.9">2N2222A</text>
<text x="250.5" y="106.6">PORT DEBUG STM32</text>
<text x="36" y="117.8">SHIFT REGISTERS</text>
<text x="270.8" y="114.2">J3</text>
<text x="48.8" y="124.1">IC2</text>
<text x="99.7" y="131.5">120k</text>
<text x="99.7" y="128.9">R59</text>
<text x="270.8" y="134.5">M20-9990645</text>
<text x="48.8" y="149.6">74HC595N</text>
<text x="167" y="152.4">EPROM_Programmer_3[1B]</text>
<text x="217.7" y="151.8">J5</text>
<text x="48.8" y="157.2">IC3</text>
<text x="198.8" y="156.2">R6420</text>
<text x="198.8" y="162.8">R6520</text>
<text x="217.7" y="169.7">61400416021</text>
<text x="96.1" y="179.8">R58</text>
<text x="48.8" y="182.6">74HC595N</text>
<text x="96.1" y="182.4">120k</text>
<text x="210.8" y="180.8">EPROM PROGRAMMER THROUGH MIICROCONTROLER</text>
<text x="226.1" y="188.5">v1.0</text>
<text x="274.4" y="188.5">v1.0</text>
<text x="269.3" y="193.5">3</text>
<text x="269.3" y="196.1">L.JAOUANNE</text>
</g>
<g font-size="2.3" fill="#800000">
<text x="218.3" y="23.1">+5</text>
<text x="229.4" y="37.1">EPROM_OE</text>
<text x="30.7" y="45">USB-A_DM</text>
<text x="31.5" y="47.5">USB-A_DP</text>
<text x="80.6" y="45">DS_74HC595</text>
<text x="80.6" y="50.1">ST_CP_74HC595</text>
<text x="80.6" y="52.6">SH_CP_74HC595</text>
<text x="37.4" y="55.2">SWO</text>
<text x="80.6" y="55.2">MR_SHC595</text>
<text x="81.9" y="62.8">CMD1_OE</text>
<text x="81.9" y="65.4">CMD0_OE</text>
<text x="26.4" y="70.4">5V_STM32</text>
<text x="150.8" y="67.9">CMD1_OE</text>
<text x="34.9" y="81.9">GND</text>
<text x="202" y="81.9">GND</text>
<text x="179.4" y="94.4">GND</text>
<text x="139.4" y="98.4">CMD0_OE</text>
<text x="217" y="112.4">GND</text>
<text x="257.2" y="118">VAPP</text>
<text x="73.1" y="124.1">+5</text>
<text x="97.7" y="121.6">+5</text>
<text x="255.1" y="125.6">SWCLK</text>
<text x="255.6" y="120.6">SWDIO</text>
<text x="258.2" y="123.1">SWO</text>
<text x="37.9" y="130.5">A2</text>
<text x="38.1" y="127.9">A1</text>
<text x="74.7" y="130.5">A0</text>
<text x="257.4" y="128.2">NRST</text>
<text x="37.9" y="135.6">A4</text>
<text x="38" y="133">A3</text>
<text x="81.8" y="133">DS_74HC595</text>
<text x="103.7" y="135.6">OE_74HC595</text>
<text x="37.9" y="140.6">A6</text>
<text x="37.9" y="143.2">A7</text>
<text x="38" y="138.1">A5</text>
<text x="260.8" y="139.6">GND</text>
<text x="94.5" y="148.3">ST_CP_74HC595</text>
<text x="38.7" y="152.1">GND</text>
<text x="94.5" y="153.4">SH_CP_74HC595</text>
<text x="196.9" y="152.4">5V_STM32</text>
<text x="37.4" y="161">A9</text>
<text x="73.1" y="157.2">+5</text>
<text x="181.3" y="158.2">USB-A_DM</text>
<text x="181.8" y="160.7">USB-A_DP</text>
<text x="36.3" y="163.5">A10</text>
<text x="36.4" y="166.1">A11</text>
<text x="92.2" y="163.5">A8</text>
<text x="36.3" y="173.7">A14</text>
<text x="36.3" y="168.6">A12</text>
<text x="36.4" y="171.2">A13</text>
<text x="205.8" y="172.2">GND</text>
<text x="36.4" y="176.3">A15</text>
<text x="103" y="176.3">MR_SHC595</text>
<text x="38.7" y="185.2">GND</text>
<text x="92.9" y="192.8">GND</text>
</g>
</svg>
